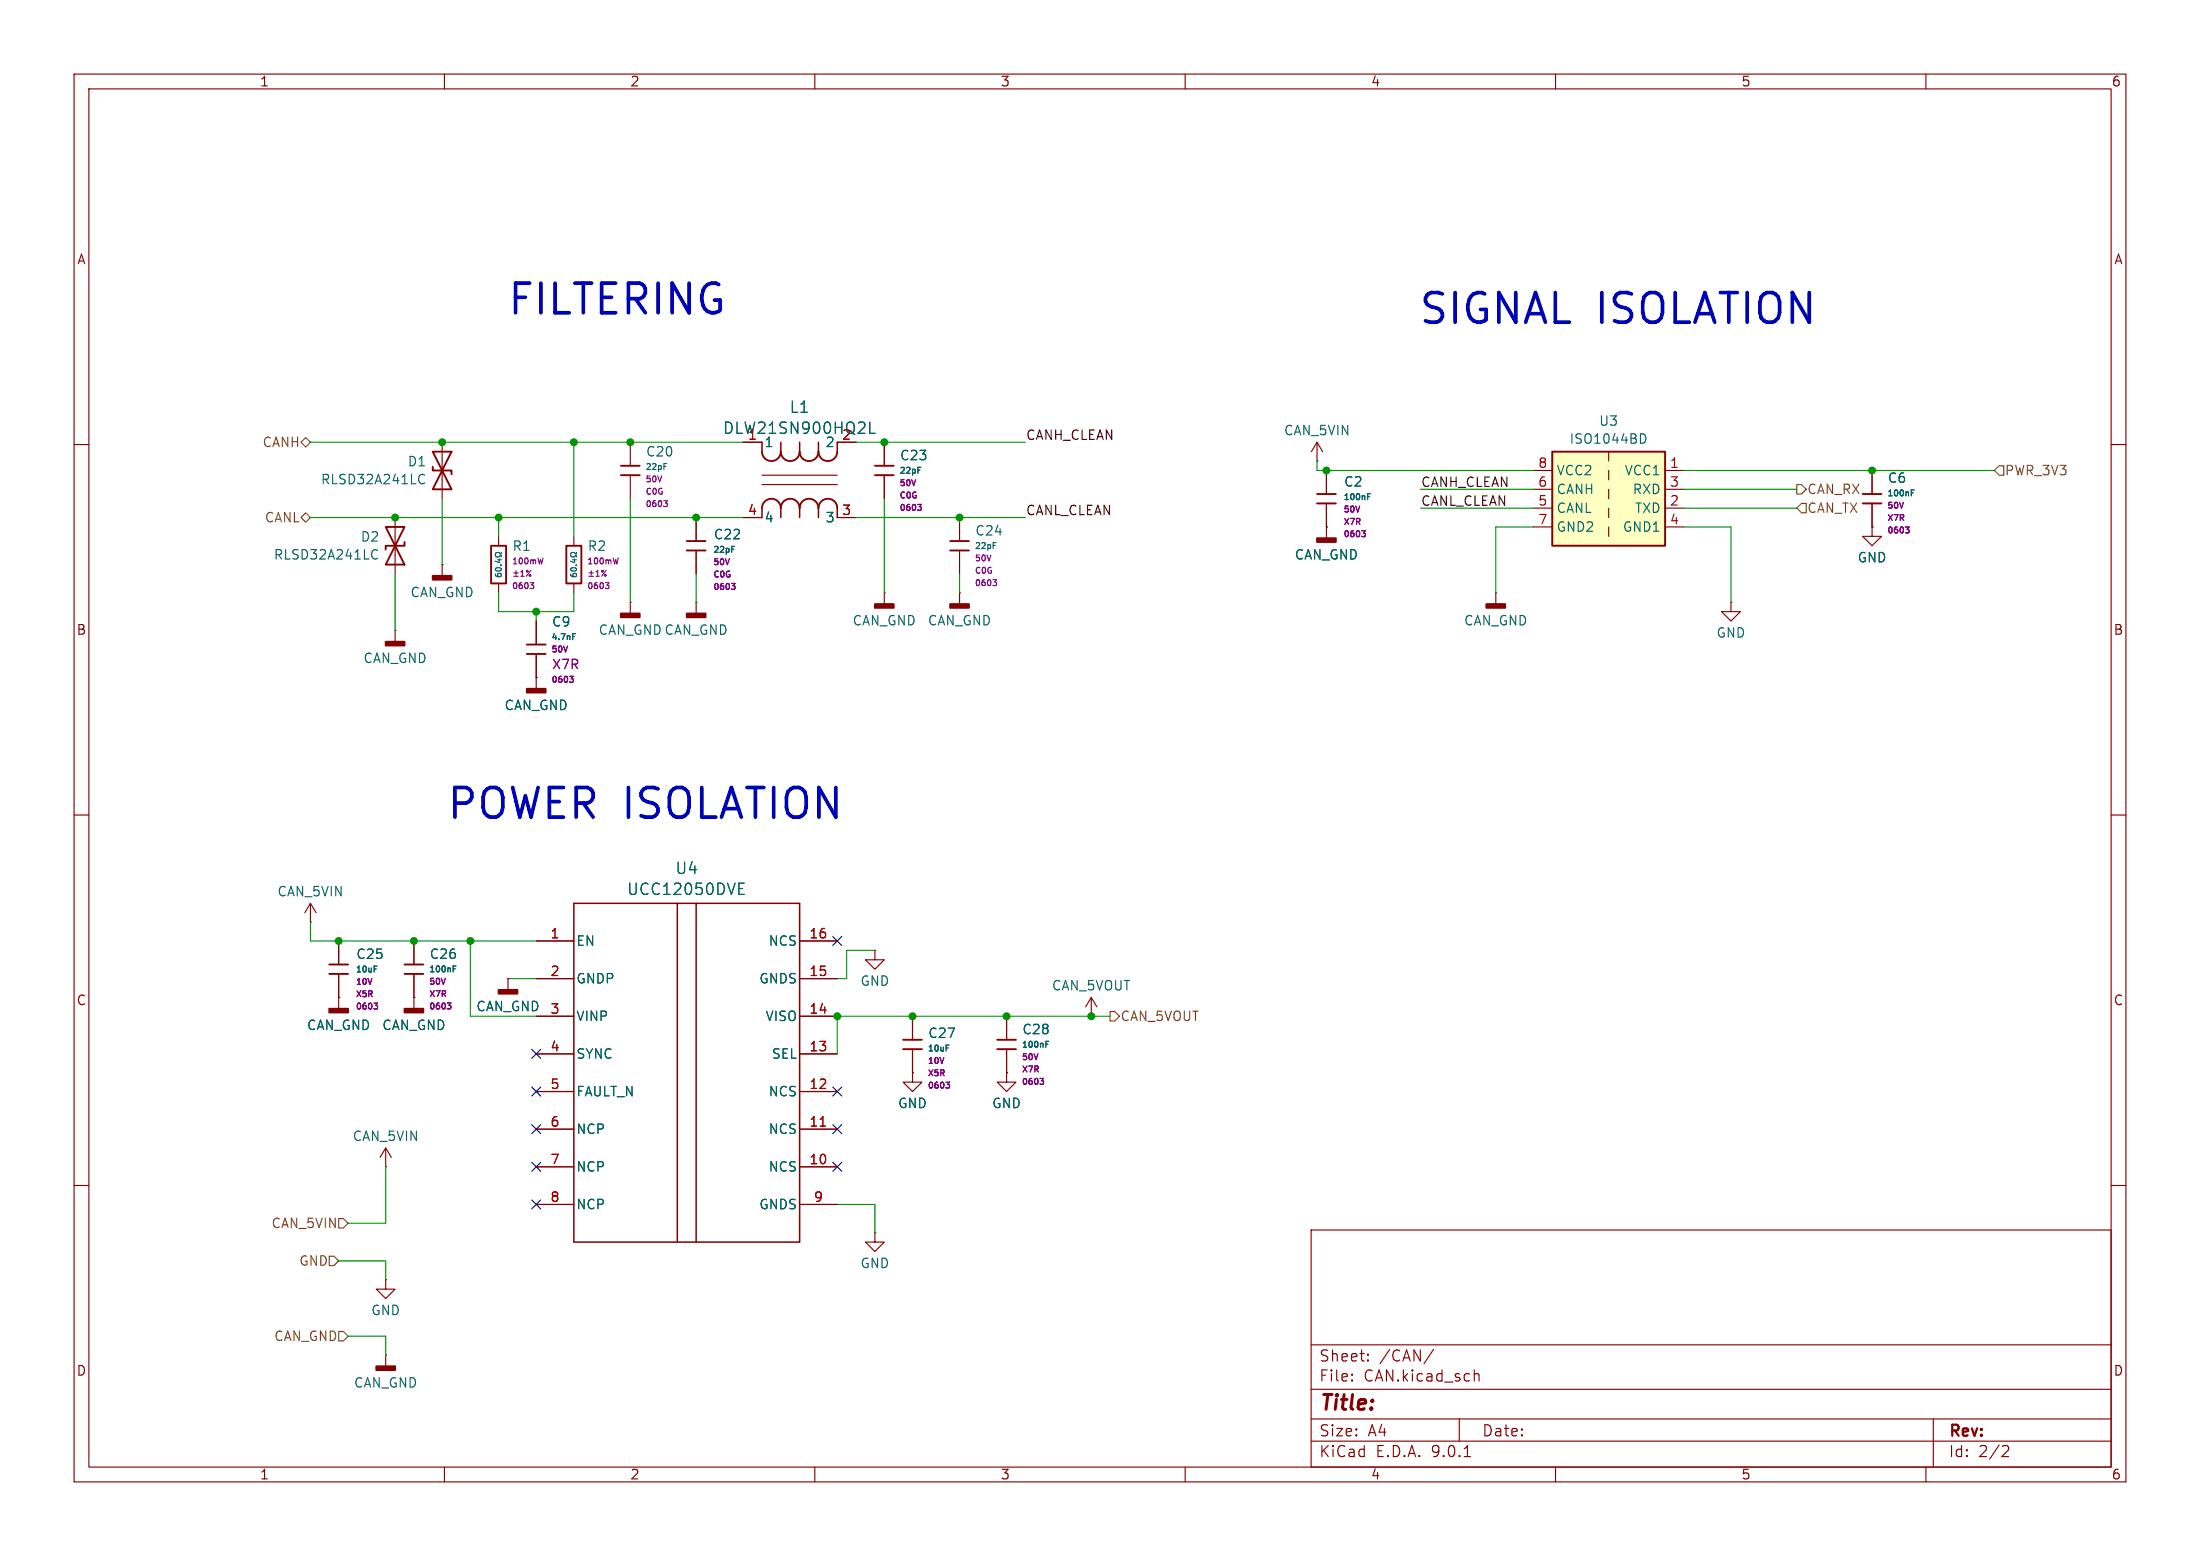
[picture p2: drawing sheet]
<svg xmlns="http://www.w3.org/2000/svg" width="297mm" height="210mm" viewBox="0 0 297 210" stroke-linecap="round" stroke-linejoin="round" font-family="sans-serif">
<g fill="none" stroke="#840000" stroke-width=".15">
<path d="M10 10h277v190h-277zM12 12h273v186h-273zM60 10v2M110 10v2M160 10v2M210 10v2M260 10v2M59.7 59.7v7.6M85.1 59.7v3.2M100.3 59.7h2.6M113 59.7h2.6M119.4 59.7v3.2"/>
<path d="M177.8 59.7l-.8 1.3M177.8 59.7l.8 1.3M177.8 59.7v2.5M10 60h2M53.3 69.9v7.6M59.7 76.2h.1M59.7 76.2v1.5M67.3 72.4v1.3M67.3 78.7v1.3M77.5 72.4v1.3M77.5 78.7v1.3M85.1 64.1v3.2"/>
<path d="M94 69.9v3.1M94 74.3v3.2M100.3 69.9h2.6M102.9 65.4h10.1M102.9 64.1h10.1M113 69.9h2.6M119.4 64.1v3.2M129.5 69.9v3.1M129.5 74.3v3.2M177.8 62.2h.1M179.1 71.1h.1M179.1 63.5v3.2"/>
<path d="M179.1 67.9v4.7M252.7 71.1v1.3h1.3l-1.3 1.3-1.2-1.3h1.2M252.7 71.1h.1M252.7 63.5v3.2M252.7 67.9v3.2M285 60h2M53.3 85.1h.1M53.3 85.1v1.5M72.4 91.4h.1M72.4 83.8v3.2M72.4 88.3v4.7M85.1 81.3h.1"/>
<path d="M85.1 81.3v1.5M94 81.3h.1M94 81.3v1.5M119.4 80h.1M119.4 80v1.5M129.5 80h.1M129.5 80v1.5M201.9 80h.1M201.9 80v1.5M233.7 81.3v1.3h1.2l-1.2 1.2-1.3-1.2h1.3M233.7 81.3h.1M10 110h2"/>
<path d="M285 110h2M41.9 124.5h.1M41.9 121.9l-.8 1.3M41.9 121.9l.8 1.3M41.9 121.9v2.6M45.7 134.6h.1M45.7 127v3.2M45.7 131.4v4.7M55.9 134.6h.1M55.9 127v3.2M55.9 131.4v4.7M68.6 132.1h.1"/>
<path d="M68.6 132.1v1.5M72.4 127h5.1M72.4 132.1h5.1M72.4 137.2h5.1M107.9 127h5.1M107.9 132.1h5.1M107.9 137.2h5.1M118.1 128.3v1.2h1.3l-1.3 1.3-1.3-1.3h1.3M118.1 128.3h.1M123.2 137.2v3.1M135.9 137.2v3.1M147.3 137.2h.1"/>
<path d="M147.3 134.6l-.7 1.3M147.3 134.6l.8 1.3M147.3 134.6v2.6M52.1 157.5h.1M52.1 154.9l-.8 1.3M52.1 154.9l.7 1.3M52.1 154.9v2.6M72.4 142.2h5.1M72.4 147.3h5.1M72.4 152.4h5.1M72.4 157.5h5.1M107.9 142.2h5.1"/>
<path d="M107.9 147.3h5.1M107.9 152.4h5.1M107.9 157.5h5.1M123.2 144.8v1.3h1.3l-1.3 1.2-1.3-1.2h1.3M123.2 144.8h.1M123.2 141.6v3.2M135.9 144.8v1.3h1.3l-1.3 1.2-1.3-1.2h1.3M135.9 144.8h.1M135.9 141.6v3.2M10 160h2M52.1 172.7v1.3h1.2l-1.2 1.3-1.3-1.3h1.3M52.1 172.7h.1"/>
<path d="M72.4 162.6h5.1M107.9 162.6h5.1M118.1 166.4v1.2h1.3l-1.3 1.3-1.3-1.3h1.3M118.1 166.4h.1M177 166h108v32h-108zM285 160h2M52.1 182.9h.1M52.1 182.9v1.5M60 198v2M110 198v2M160 198v2M177 194.5h108"/>
<path d="M177 191.5h108M177 187.5h108M177 181.5h108M182.5 186.3h.1l-.1 .1M182.5 186.3v.1M182.5 185.5v.1M182.5 185.5h.1l-.1 .1M184.7 183.6v.1M184.7 183.6h-.1l.1 .1M184.7 182.8v.1M184.7 182.8h-.1l.1 .1M193.5 182.1l-1.3 2"/>
<path d="M197 191.5v3M197.7 196.6h.8M199 184.9v1.5M199 185.5a.37 .37 0 0 1 .7 .1v.8M210 198v2M260 198v2M261 191.5v6.5M270.5 195.1l.5 .1a.41 .41 0 0 1 .1 .5l-.9 .9h1"/>
</g>
<g fill="#840000" stroke="#840000" stroke-width=".25">
<path d="M58.4 77.7h2.6v.5h-2.6z"/>
<path d="M67.3 133.6h2.5v.5h-2.5z"/>
<path d="M200.7 81.5h2.5v.5h-2.5z"/>
<path d="M71.1 93h2.6v.5h-2.6z"/>
<path d="M44.4 136.1h2.6v.6h-2.6z"/>
<path d="M83.8 82.8h2.6v.5h-2.6z"/>
<path d="M92.7 82.8h2.5v.5h-2.5z"/>
<path d="M128.3 81.5h2.5v.5h-2.5z"/>
<path d="M52.1 86.6h2.5v.5h-2.5z"/>
<path d="M118.1 81.5h2.5v.5h-2.5z"/>
<path d="M54.6 136.1h2.5v.6h-2.5z"/>
<path d="M50.8 184.4h2.5v.5h-2.5z"/>
<path d="M177.8 72.6h2.5v.6h-2.5z"/>
</g>
<g fill="none" stroke="#840000" stroke-width=".25">
<path d="M52.1 71.1l2.5 5.1h-2.5l2.5-5.1zM54.6 73.2v.5h-2.5v.5M58.4 61l2.6 5h-2.6l2.6-5zM58.4 63v.5h2.6v.5M66.3 73.7h2v5h-2zM76.5 73.7h2v5h-2zM83.8 62.9h2.6M83.8 64.1h2.6M92.7 73h2.5M92.7 74.3h2.5M102.9 61a1.27 1.27 0 0 0 1.2 1.2 1.27 1.27 0 0 0 1.3-1.2 1.27 1.27 0 0 0 1.3 1.2 1.27 1.27 0 0 0 1.2-1.2 1.27 1.27 0 0 0 1.3 1.2 1.27 1.27 0 0 0 1.3-1.2 1.27 1.27 0 0 0 1.3 1.2 1.27 1.27 0 0 0 1.2-1.2M102.9 68.6a1.27 1.27 0 0 1 1.2-1.3 1.27 1.27 0 0 1 1.3 1.3 1.27 1.27 0 0 1 1.3-1.3 1.27 1.27 0 0 1 1.2 1.3 1.27 1.27 0 0 1 1.3-1.3 1.27 1.27 0 0 1 1.3 1.3 1.27 1.27 0 0 1 1.3-1.3 1.27 1.27 0 0 1 1.2 1.3"/>
<path d="M118.1 62.9h2.5M118.1 64.1h2.5M128.3 73h2.5M128.3 74.3h2.5M177.8 66.7h2.5M177.8 67.9h2.5M251.5 66.7h2.5M251.5 67.9h2.5M71.1 87h2.6M71.1 88.3h2.6M44.4 130.2h2.6M44.4 131.4h2.6"/>
<path d="M54.6 130.2h2.5M54.6 131.4h2.5M121.9 140.3h2.6M121.9 141.6h2.6M134.6 140.3h2.6M134.6 141.6h2.6"/>
</g>
<g fill="none" stroke="#006464" stroke-width=".15">
<path d="M117.4 57v1.5h.7M50.4 74.2h.3l.3 .1M51 75.3l-.3 .2-.3-.1M56.8 64.1l.3-.1 .2 .1M57.3 65.2l-.2 .1-.3-.1M66.9 77.5v.2l.2 .1h.4l.2-.1-.1-.3-.4 .1v.2l.1 .1M66.9 76.7a.47 .47 0 0 1 .8 .2 .45 .45 0 0 1-.8-.1zM67.1 75.6h.6M67.4 75.4v.5l-.6-.2M67.6 76.3h.1M67.7 74.6v.2h-.2a.34 .34 0 0 0-.4-.2 .34 .34 0 0 0-.2 .5l.4 .1 .2-.2h.2v.2M77 77.5l.1 .2 .1 .1h.5l.1-.1v-.3l-.4 .1-.1 .2 .2 .1"/>
<path d="M77.1 76.7a.47 .47 0 0 1 .7 .2 .45 .45 0 0 1-.8-.1zM77.3 75.6h.5M77.6 75.4v.5l-.6-.2M77.8 76.3h.1M77.8 74.6v.2h-.1a.34 .34 0 0 0-.5-.2 .34 .34 0 0 0-.1 .5l.4 .1 .2-.2h.1v.2M89.6 62.6h.4M98.8 73.7h.4M123.9 63.1h.4M134.1 73.2h.4M184.6 67h.3M184.6 66.6h.4M258 66.5h.3"/>
<path d="M258 66.1h.4M77.3 85.9h.3M77.3 85.5h.4M99.7 119.9h.6M99.7 119.2h.8M50.5 130.4h.4M61.2 130.4h.4M61.2 130.8h.2M99.7 120.7h.8M127.7 141.1h.4M141.2 140.9h.3M141.2 140.5h.4"/>
</g>
<g fill="none" stroke="#840084" stroke-width=".15">
<path d="M69.3 77.3h.7M69.3 77.8h.7M69.7 77v.6M70.3 77.8h.5M70.3 77.2l.2-.2v.8M71.6 78.6h.5l-.3 .3 .2 .1 .1 .3-.2 .1h-.2M71.7 77l-.6 .8M73.3 75.3l-.2 .8M79.5 77.3h.6M79.5 77.8h.6M79.8 77v.6M80.5 77.8h.4"/>
<path d="M80.5 77.2l.2-.2v.8M81.7 78.6h.5l-.3 .3 .3 .1v.3l-.1 .1h-.3M81.8 77l-.6 .8M83.5 75.3l-.2 .8M89.6 67.6h.5l-.3 .3 .2 .1 .1 .2-.2 .2h-.2M98.7 78.7h.5l-.2 .4h.2v.3l-.1 .1h-.2M123.9 68.1h.5l-.3 .3 .2 .1 .1 .2-.2 .2h-.2M134 78.2h.5l-.2 .3 .2 .1v.3l-.1 .1h-.2M183.8 71.6h.5l-.2 .3 .2 .1v.3l-.1 .1h-.3M257.2 71.1h.5l-.2 .3 .2 .1v.3l-.1 .1h-.3M76.9 91.3h.5l-.3 .3 .2 .1 .1 .2-.2 .2h-.2M50.5 135.4h.5l-.3 .3 .2 .1 .1 .2-.2 .2h-.2"/>
<path d="M60.4 135.4h.5l-.3 .3 .2 .1 .1 .2-.2 .2h-.2M127.7 146.1h.5l-.3 .3h.2l.1 .3-.2 .2h-.2M140.4 145.6h.5l-.3 .3h.2l.1 .3-.2 .2h-.2"/>
<circle cx="71.2" cy="77.1" r=".11"/>
<circle cx="71.6" cy="77.7" r=".11"/>
<circle cx="81.3" cy="77.1" r=".11"/>
<circle cx="81.7" cy="77.7" r=".11"/>
</g>
<path d="M105.4 59.7v1.3M107.9 59.7v1.3M110.5 59.7v1.3M113 59.7v1.3M102.9 68.6v1.3M105.4 68.6v1.3M107.9 68.6v1.3M110.5 68.6v1.3M113 68.6v1.3M77.5 121.9h30.4v45.7h-30.4zM91.4 121.9v45.7M94 121.9v45.7" fill="none" stroke="#840000" stroke-width=".2"/>
<path d="M110.7 152h.8" fill="none" stroke="#a90000" stroke-width=".15"/>
<path d="M209.5 61h15.3v12.7h-15.3z" fill="#ffffc2"/>
<path d="M209.5 61h15.3v12.7h-15.3z" fill="none" stroke="#840000" stroke-width=".25"/>
<g fill="none" stroke="#840000" stroke-width=".15">
<path d="M100.3 59.7h2.6M113 59.7h2.6M119.4 59.7v3.2M94 69.9v3.1M94 74.3v3.2M100.3 69.9h2.6M113 69.9h2.6M119.4 64.1v3.2M179.1 71.1h.1M179.1 63.5v3.2M179.1 67.9v3.2M207 63.5h2.5"/>
<path d="M207 66h2.5M207 68.6h2.5M207 71.1h2.5M217.2 61v1.2M217.2 63.5v1.3M217.2 66v1.3M217.2 68.6v1.3M217.2 71.1v1.3M224.8 63.5h2.5M224.8 66h2.5M224.8 68.6h2.5M224.8 71.1h2.5"/>
<path d="M252.7 71.1h.1M252.7 63.5v3.2M252.7 67.9v3.2M72.4 91.4h.1M72.4 83.8v3.2M72.4 88.3v3.1M45.7 134.6h.1M45.7 127v3.2M45.7 131.4v3.2M55.9 134.6h.1M55.9 127v3.2M55.9 131.4v3.2"/>
<path d="M68.6 132.1h.1M72.4 127h5.1M72.4 132.1h5.1M72.4 137.2h5.1M107.9 127h5.1M107.9 132.1h5.1M107.9 137.2h5.1M123.2 137.2v3.1M135.9 137.2v3.1M72.4 142.2h5.1M72.4 147.3h5.1M72.4 152.4h5.1"/>
<path d="M72.4 157.5h5.1M107.9 142.2h5.1M107.9 147.3h5.1M107.9 152.4h5.1M107.9 157.5h5.1M123.2 144.8h.1M123.2 141.6v3.2M135.9 144.8h.1M135.9 141.6v3.2M72.4 162.6h5.1M107.9 162.6h5.1"/>
</g>
<g fill="none" stroke="#006464" stroke-width=".15">
<path d="M117.4 57v1.5h.7M221.8 58.5a.68 .68 0 0 1 .4 .7 .68 .68 0 0 1-.4 .6M98.8 73.7h.4M123.9 63.1h.4M184.6 67h.3M184.6 66.6h.4M258 66.5h.3M258 66.1h.4M77.3 85.9h.3M77.3 85.5h.4M99.7 119.9h.6M99.7 119.2h.8"/>
<path d="M50.5 130.4h.4M61.2 130.4h.4M61.2 130.8h.2M99.7 120.7h.8M127.7 141.1h.4M141.2 140.9h.3M141.2 140.5h.4"/>
</g>
<path d="M40.6 59.7l.7-.6 .6 .6-.6 .6zM40.6 69.9l.7-.7 .6 .7-.6 .6zM242.6 65.4h.6l.6 .6-.6 .7h-.6zM243.2 67.9h.6v1.3h-.6l-.6-.6zM269.9 62.9h.6v1.2h-.6l-.7-.6zM149.9 136.5h.6l.6 .7-.6 .6h-.6zM44.4 169.5h.7l.6 .7-.6 .6h-.7zM45.7 164.5h.7l.6 .6-.6 .6h-.7zM45.7 179.7h.7l.6 .6-.6 .7h-.7z" fill="none" stroke="#725600" stroke-width=".15"/>
<g fill="none" stroke="#009600" stroke-width=".15">
<path d="M41.9 59.7h58.4M77.5 59.7v12.7M115.6 59.7h22.8M41.9 69.9h58.4M53.3 77.5v7.6M59.7 67.3v8.9M67.3 69.9v2.5M85.1 67.3v14M94 77.5v3.8M115.6 69.9h22.8M119.4 67.3v12.7M129.5 77.5v2.5"/>
<path d="M177.8 62.2v1.3h29.2M191.8 68.6h15.2M191.8 66h15.2M207 71.1h-5.1v8.9M227.3 63.5h41.9M227.3 71.1h6.4v10.2M227.3 68.6h15.3M227.3 66h15.3M67.3 80v2.6h10.2v-2.6M72.4 82.6v1.2M41.9 124.5v2.5h30.5M63.5 127v10.2h8.9"/>
<path d="M68.6 132.1h3.8M118.1 128.3h-3.8v3.8h-1.3M149.9 137.2h-36.9v5M52.1 157.5v7.6h-5.1M45.7 170.2h6.4v2.5M113 162.6h5.1v3.8M47 180.3h5.1v2.6"/>
</g>
<g fill="none" stroke="#000084" stroke-width=".15">
<path d="M112.4 126.4l1.2 1.2M113.6 126.4l-1.2 1.2M71.8 156.9l1.2 1.2M71.8 151.8l1.2 1.2M71.8 141.6l1.2 1.2M71.8 146.7l1.2 1.2M73 156.9l-1.2 1.2M73 151.8l-1.2 1.2M73 141.6l-1.2 1.2M73 146.7l-1.2 1.2M112.4 151.8l1.2 1.2M112.4 156.9l1.2 1.2"/>
<path d="M112.4 146.7l1.2 1.2M113.6 151.8l-1.2 1.2M113.6 156.9l-1.2 1.2M113.6 146.7l-1.2 1.2M71.8 162l1.2 1.2M73 162l-1.2 1.2"/>
</g>
<path d="M98.7 78.7h.5l-.2 .4h.2v.3l-.1 .1h-.2M123.9 68.1h.5l-.3 .3 .2 .1 .1 .2-.2 .2h-.2M183.8 71.6h.5l-.2 .3 .2 .1v.3l-.1 .1h-.3M257.2 71.1h.5l-.2 .3 .2 .1v.3l-.1 .1h-.3M76.9 91.3h.5l-.3 .3 .2 .1 .1 .2-.2 .2h-.2M50.5 135.4h.5l-.3 .3 .2 .1 .1 .2-.2 .2h-.2M60.4 135.4h.5l-.3 .3 .2 .1 .1 .2-.2 .2h-.2M127.7 146.1h.5l-.3 .3h.2l.1 .3-.2 .2h-.2M140.4 145.6h.5l-.3 .3h.2l.1 .3-.2 .2h-.2" fill="none" stroke="#840084" stroke-width=".15"/>
<path d="M110.7 152h.8" fill="none" stroke="#a90000" stroke-width=".15"/>
<g fill="#009600" stroke="#009600" stroke-width=".15">
<circle cx="94" cy="69.9" r=".46"/>
<circle cx="119.4" cy="59.7" r=".46"/>
<circle cx="85.1" cy="59.7" r=".46"/>
<circle cx="77.5" cy="59.7" r=".46"/>
<circle cx="135.9" cy="137.2" r=".46"/>
<circle cx="123.2" cy="137.2" r=".46"/>
<circle cx="67.3" cy="69.9" r=".46"/>
<circle cx="59.7" cy="59.7" r=".46"/>
<circle cx="53.3" cy="69.9" r=".46"/>
<circle cx="147.3" cy="137.2" r=".46"/>
<circle cx="113" cy="137.2" r=".46"/>
<circle cx="45.7" cy="127" r=".46"/>
<circle cx="63.5" cy="127" r=".46"/>
<circle cx="55.9" cy="127" r=".46"/>
<circle cx="72.4" cy="82.6" r=".46"/>
<circle cx="129.5" cy="69.9" r=".46"/>
<circle cx="179.1" cy="63.5" r=".46"/>
<circle cx="252.7" cy="63.5" r=".46"/>
</g>
<g font-size="5.6" fill="#0000c2">
<text x="68.3" y="43.1">FILTERING</text>
<text x="191.3" y="44.4">SIGNAL ISOLATION</text>
<text x="60.1" y="111.2">POWER ISOLATION</text>
</g>
<text font-size="2.8" fill="#840000" x="178" y="190.9">Title:</text>
<g font-size="2.1" fill="#006464">
<text x="97.5" y="58.8">DLW21SN900HQ2L</text>
<text x="106.5" y="55.9">L1</text>
<text x="91.1" y="118.2">U4</text>
<text x="84.6" y="121">UCC12050DVE</text>
</g>
<g font-size="2.1" fill="#840000">
<text x="178" y="184">Sheet:</text>
<text x="186.2" y="184">/CAN/</text>
<text x="178" y="186.7">File:</text>
<text x="184.1" y="186.7">CAN.kicad_sch</text>
<text x="178" y="196.9">KiCad</text>
<text x="178" y="194.1">Size:</text>
<text x="184.7" y="194.1">A4</text>
<text x="185.7" y="196.9">E.D.A.</text>
<text x="193.3" y="196.9">9.0.1</text>
<text x="200" y="194.1">Date:</text>
<text x="263" y="194.3">Rev:</text>
<text x="263" y="196.9">Id:</text>
<text x="267.1" y="196.9">2/2</text>
</g>
<g font-size="1.8" fill="#840000">
<text x="35" y="11.9">1</text>
<text x="85" y="11.9">2</text>
<text x="135" y="11.9">3</text>
<text x="185" y="11.9">4</text>
<text x="235" y="11.9">5</text>
<text x="285" y="11.9">6</text>
<text x="10.3" y="35.9">A</text>
<text x="285.3" y="35.9">A</text>
<text x="10.3" y="85.9">B</text>
<text x="285.3" y="85.9">B</text>
<text x="10.3" y="135.9">C</text>
<text x="285.3" y="135.9">C</text>
<text x="10.3" y="185.9">D</text>
<text x="285.3" y="185.9">D</text>
<text x="35" y="199.9">1</text>
<text x="85" y="199.9">2</text>
<text x="135" y="199.9">3</text>
<text x="185" y="199.9">4</text>
<text x="235" y="199.9">5</text>
<text x="285" y="199.9">6</text>
</g>
<g font-size="1.8" fill="#a90000">
<text x="100.9" y="59.4">1</text>
<text x="113.6" y="59.4">2</text>
<text x="207.6" y="63.2">8</text>
<text x="207.6" y="65.8">6</text>
<text x="225.4" y="63.2">1</text>
<text x="225.4" y="65.8">3</text>
<text x="100.9" y="69.6">4</text>
<text x="113.6" y="69.6">3</text>
<text x="207.6" y="68.3">5</text>
<text x="207.6" y="70.9">7</text>
<text x="225.4" y="68.3">2</text>
<text x="225.4" y="70.9">4</text>
<text x="74.2" y="126.7">1</text>
<text x="74.2" y="131.8">2</text>
<text x="109.2" y="126.7">16</text>
<text x="109.2" y="131.8">15</text>
<text x="74.2" y="136.9">3</text>
<text x="109.2" y="136.9">14</text>
<text x="74.2" y="142">4</text>
<text x="109.2" y="142">13</text>
<text x="74.2" y="147.1">5</text>
<text x="109.2" y="147.1">12</text>
<text x="74.2" y="152.1">6</text>
<text x="109.2" y="152.1">11</text>
<text x="74.2" y="157.2">7</text>
<text x="109.2" y="157.2">10</text>
<text x="74.2" y="162.3">8</text>
<text x="109.8" y="162.3">9</text>
</g>
<g font-size="1.8" fill="#0f0f0f">
<text x="138.4" y="59.5">CANH_CLEAN</text>
<text x="191.8" y="65.8">CANH_CLEAN</text>
<text x="138.4" y="69.6">CANL_CLEAN</text>
<text x="191.8" y="68.4">CANL_CLEAN</text>
</g>
<g font-size="1.8" fill="#006464">
<text x="173.3" y="59">CAN_5VIN</text>
<text x="215.8" y="57.7">U3</text>
<text x="43.2" y="65.6">RLSD32A241LC</text>
<text x="55" y="63.2">D1</text>
<text x="87.1" y="61.8">C20</text>
<text x="103.1" y="60.6">1</text>
<text x="111.4" y="60.6">2</text>
<text x="121.4" y="62.3">C23</text>
<text x="181.4" y="65.9">C2</text>
<text x="210.1" y="64.4">VCC2</text>
<text x="211.8" y="60.1">ISO1044BD</text>
<text x="219.2" y="64.4">VCC1</text>
<text x="254.8" y="65.4">C6</text>
<text x="103.1" y="70.7">4</text>
<text x="111.4" y="70.7">3</text>
<text x="210.1" y="66.9">CANH</text>
<text x="210.1" y="69.4">CANL</text>
<text x="210.1" y="72">GND2</text>
<text x="219" y="72">GND1</text>
<text x="220.3" y="66.9">RXD</text>
<text x="220.6" y="69.4">TXD</text>
<text x="36.9" y="75.7">RLSD32A241LC</text>
<text x="48.6" y="73.3">D2</text>
<text x="69.1" y="74.6">R1</text>
<text x="79.3" y="74.6">R2</text>
<text x="96.3" y="73">C22</text>
<text x="131.6" y="72.5">C24</text>
<text x="174.7" y="75.7">CAN_GND</text>
<text x="250.7" y="76.1">GND</text>
<text x="55.3" y="80.8">CAN_GND</text>
<text x="49" y="89.7">CAN_GND</text>
<text x="74.4" y="84.8">C9</text>
<text x="80.7" y="85.9">CAN_GNDCAN_GND</text>
<text x="115" y="84.6">CAN_GND</text>
<text x="125.2" y="84.6">CAN_GND</text>
<text x="197.6" y="84.6">CAN_GND</text>
<text x="231.6" y="86.3">GND</text>
<text x="68" y="96.1">CAN_GND</text>
<text x="37.4" y="121.2">CAN_5VIN</text>
<text x="48" y="129.6">C25</text>
<text x="57.9" y="129.6">C26</text>
<text x="77.7" y="127.9">EN</text>
<text x="103.7" y="127.9">NCS</text>
<text x="64.2" y="136.7">CAN_GND</text>
<text x="77.7" y="132.9">GNDP</text>
<text x="102.4" y="132.9">GNDS</text>
<text x="116.1" y="133.3">GND</text>
<text x="141.9" y="133.9">CAN_5VOUT</text>
<text x="41.4" y="139.2">CAN_GND</text>
<text x="51.5" y="139.2">CAN_GND</text>
<text x="77.7" y="138">VINP</text>
<text x="77.7" y="143.1">SYNC</text>
<text x="103.3" y="138">VISO</text>
<text x="104.1" y="143.1">SEL</text>
<text x="125.2" y="140.3">C27</text>
<text x="137.9" y="139.8">C28</text>
<text x="77.7" y="148.2">FAULT_N</text>
<text x="103.7" y="148.2">NCS</text>
<text x="121.2" y="149.8">GND</text>
<text x="133.9" y="149.8">GND</text>
<text x="47.5" y="154.2">CAN_5VIN</text>
<text x="77.7" y="153.3">NCP</text>
<text x="103.7" y="153.3">NCS</text>
<text x="77.7" y="158.3">NCP</text>
<text x="103.7" y="158.3">NCS</text>
<text x="77.7" y="163.4">NCP</text>
<text x="102.4" y="163.4">GNDS</text>
<text x="116.1" y="171.4">GND</text>
<text x="50" y="177.7">GND</text>
<text x="47.7" y="187.5">CAN_GND</text>
</g>
<g font-size="1.8" fill="#725600">
<text x="35.4" y="60.6">CANH</text>
<text x="270.6" y="64.4">PWR_3V3</text>
<text x="35.7" y="70.7">CANL</text>
<text x="243.9" y="66.9">CAN_RX</text>
<text x="243.9" y="69.4">CAN_TX</text>
<text x="151.2" y="138">CAN_5VOUT</text>
<text x="36.6" y="166">CAN_5VIN</text>
<text x="40.3" y="171">GND</text>
<text x="36.9" y="181.2">CAN_GND</text>
</g>
<text font-size="1.8" fill="#840084" x="74.4" y="90.5">X7R</text>
<g font-size="1.1" fill="#006464">
<text x="87" y="63.6">22pF</text>
<text x="121.3" y="64.1">22pF</text>
<text x="181.3" y="67.7">100nF</text>
<text x="254.7" y="67.2">100nF</text>
<text x="96.2" y="74.8">22pF</text>
<text x="131.5" y="74.3">22pF</text>
<text x="74.3" y="86.6">4.7nF</text>
<text x="47.9" y="131.5">10uF</text>
<text x="57.8" y="131.4">100nF</text>
<text x="125.1" y="142.1">10uF</text>
<text x="137.8" y="141.6">100nF</text>
</g>
<g font-size="1.1" fill="#840084">
<text x="87" y="65.3">50V</text>
<text x="121.3" y="65.8">50V</text>
<text x="87" y="67">C0G</text>
<text x="87" y="68.6">0603</text>
<text x="121.3" y="67.5">C0G</text>
<text x="121.3" y="69.1">0603</text>
<text x="181.3" y="69.4">50V</text>
<text x="181.3" y="71">X7R</text>
<text x="254.7" y="68.9">50V</text>
<text x="254.7" y="70.5">X7R</text>
<text x="69" y="76.4">100mW</text>
<text x="79.2" y="76.4">100mW</text>
<text x="96.2" y="76.5">50V</text>
<text x="131.5" y="76">50V</text>
<text x="131.5" y="77.6">C0G</text>
<text x="181.3" y="72.7">0603</text>
<text x="254.7" y="72.2">0603</text>
<text x="69" y="79.7">0603</text>
<text x="79.2" y="79.7">0603</text>
<text x="96.2" y="78.1">C0G</text>
<text x="96.2" y="79.8">0603</text>
<text x="131.5" y="79.3">0603</text>
<text x="74.3" y="88.3">50V</text>
<text x="74.3" y="92.4">0603</text>
<text x="47.9" y="133.1">10V</text>
<text x="47.9" y="134.8">X5R</text>
<text x="47.9" y="136.5">0603</text>
<text x="57.8" y="133.1">50V</text>
<text x="57.8" y="134.8">X7R</text>
<text x="57.8" y="136.4">0603</text>
<text x="125.1" y="143.8">10V</text>
<text x="137.8" y="143.3">50V</text>
<text x="125.1" y="145.5">X5R</text>
<text x="125.1" y="147.1">0603</text>
<text x="137.8" y="144.9">X7R</text>
<text x="137.8" y="146.6">0603</text>
</g>
</svg>
